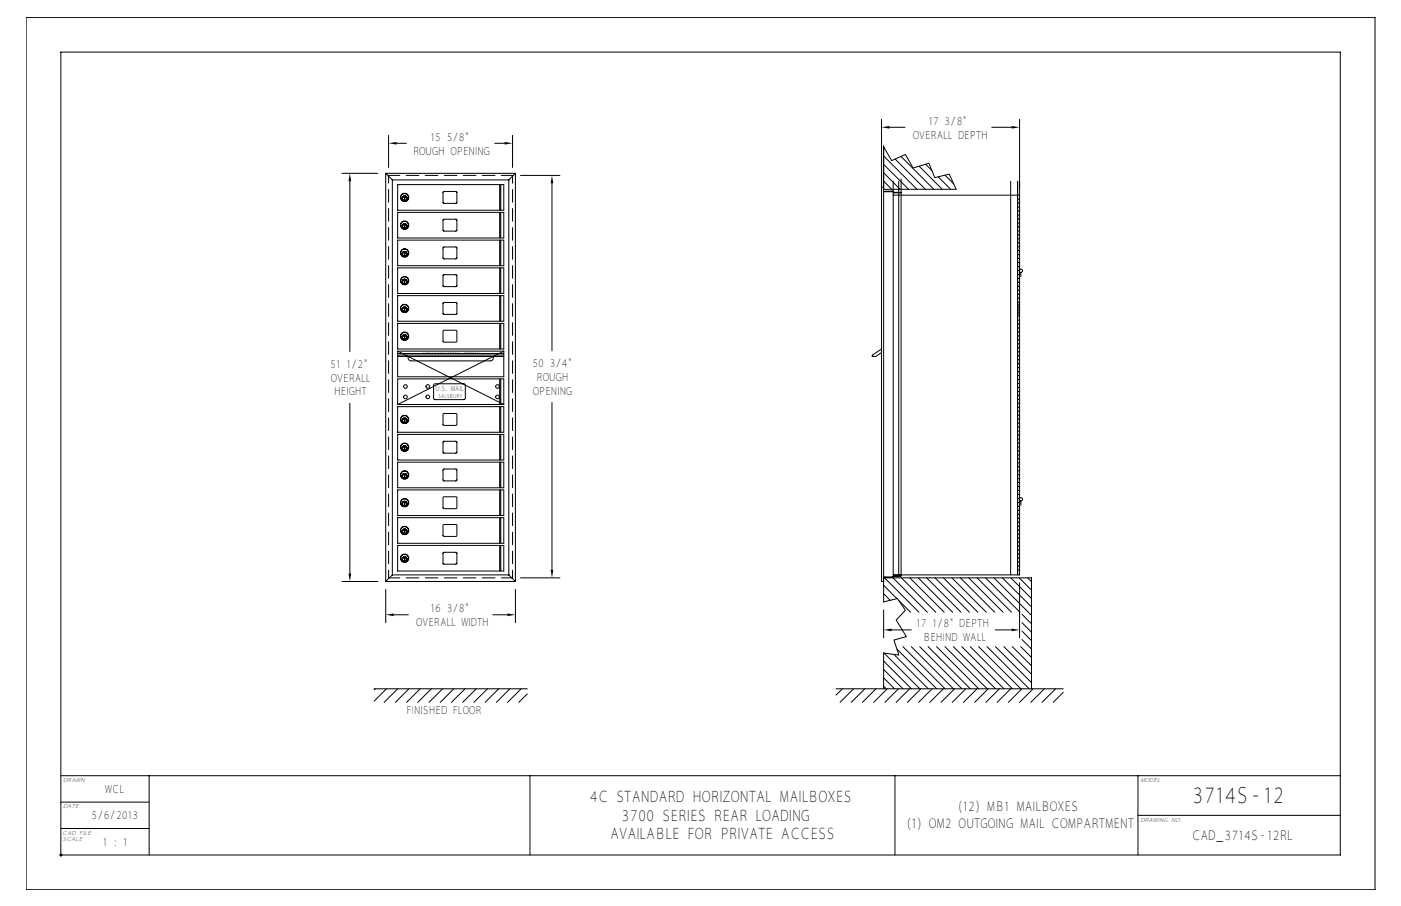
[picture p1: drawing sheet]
<svg xmlns="http://www.w3.org/2000/svg" width="432mm" height="279mm" viewBox="0 0 432 279" stroke-linecap="round" stroke-linejoin="round" font-family="sans-serif">
<g fill="none" stroke="#000" stroke-width=".31">
<path d="M8.1 5.4h415.7v269h-415.7zM271.7 36.8v142.5h.6M274.1 39.3h4.8M305.7 39.3h6.1M314.2 36.8v140.5h-.6v-121.4v121.4h-38.3v-121.4M105.4 53.5h11M107.8 55.9v52.5M118.9 53.5l2 2M119.8 41.7v10M120.9 55.5v121.8M120.9 55.5h35.9M122.2 44.2h3"/>
<path d="M122.6 56.9h32.7v7.9h-32.7zM136.6 59.1h4.1v3.5h-4.1zM152.5 44.2h3M154 56.9v7.9M154.3 56.9v7.9M156.8 55.5v121.8M158 41.7v10M158.9 53.5h-40v125.8M158.9 53.5v125.8M158.9 53.5l-2.1 2M160.4 54.1h12.2M170.1 56.5v51.7"/>
<path d="M271.7 57.7h.6M272.3 59.1l3-.1v.5h2.4M272.3 45.3l2.5 4.2 4.3-1.9 2.3 4.2 4.9-1.4 1.8 4.4 4.4-1.1 2.2 4.7h-22.4M272.3 44.9v140.7l4.3-1 2.4 3.6-2.8 3 3.1 5.1-3.8 1.1 1.5 4.6-4.7-.6v11M272.3 55.9l2.5 2.5M272.3 53.3l5.1 5.1M272.3 50.7l7.7 7.7M272.3 48.1l10.3 10.3M272.3 45.5l.3 .3M272.8 59.1v-.1h2.1v.1M275.9 49.1l9.3 9.3M277 55.9v121.4"/>
<path d="M277.7 59.3h-2.1v.2M277.7 48.3l10.1 10.1M277.7 55.2v122.4M283.3 51.3l7.1 7.1M285.3 50.7l1.9 1.9M289.2 54.5l3.8 3.9M291.2 54l2.7 2.7M311.5 55.9v121.4M122.6 65.5h32.7v7.9h-32.7zM122.6 74.1h32.7v7.9h-32.7zM124.2 60.9h1M124.2 69.4h1"/>
<path d="M124.2 78h1M124.6 60.9l.2 .8zM124.6 69.5l.2 .7zM124.6 78l.2 .8zM124.7 60.4v1M124.7 69v.9M124.7 77.5v1M136.6 67.7h4.1v3.5h-4.1zM136.6 76.3h4.1v3.4h-4.1zM154 65.5v7.9M154 74.1v7.9M154.3 65.5v7.9"/>
<path d="M154.3 74.1v7.9M313.6 61.4h.6M313.6 62.6h.6M313.6 63.9h.6M313.6 65.1h.6M313.6 66.3h.6M313.6 67.5h.6M313.6 68.7h.6M313.6 70h.6M313.6 71.2h.6M313.6 72.4h.6M313.6 73.6h.6"/>
<path d="M313.6 74.9h.6M313.6 76.1h.6M313.6 77.3h.6M313.6 78.5h.6M313.6 79.7h.6M314.2 60.2h-38.9M122.6 82.6h32.7v7.9h-32.7zM122.6 91.2h32.7v7.9h-32.7zM122.6 99.7h32.7v7.9h-32.7zM124.2 86.6h1M124.2 95.1h1M124.6 86.6l.2 .7z"/>
<path d="M124.6 95.2l.2 .7zM124.7 86.1v.9M124.7 94.6v1M136.6 84.8h4.1v3.5h-4.1zM136.6 93.4h4.1v3.5h-4.1zM154 82.6v7.9M154 91.2v7.9M154 99.7v7.9M154.3 82.6v7.9M154.3 91.2v7.9M154.3 99.7v7.9M313.6 81h.6"/>
<path d="M313.6 82.2h.6M313.6 83.4h.6M313.6 84.6h.6M313.6 85.9h.6M313.6 87.1h.6M313.6 88.3h.6M313.6 89.5h.6M313.6 90.8h.6M313.6 92h.6M313.6 93.2h.6M313.6 94.4h.6M313.6 95.6h.6"/>
<path d="M313.6 96.9h.6M313.6 93.8h.6M313.6 95h.6M313.6 96.3h.6M313.6 97.5h.6M313.6 98.7h.6M313.6 99.9h.6M314.2 83.2a.51 .51 0 0 1 .8-.1 .51 .51 0 0 1 0 .8 .51 .51 0 0 1-.8-.1M314.6 84v1.3M122.6 108.3v7.9h32.7v-7.9M122.6 108.3h32.7M122.6 109h32.7"/>
<path d="M122.6 109.9h32.7M122.6 109.5h32.7M122.6 108.3l32.7 16.4M124.2 103.7h1M124.6 103.7v.8l.2-.8M124.7 103.2v1M125.9 109.9a.95 .95 0 0 0 .8 1.4h24.4a.95 .95 0 0 0 .9-1.4M133.8 118.5l9.3-.1 .3 .4v4.1l-.5 .3h-9l-.3-.4zM136.6 101.9h4.1v3.5h-4.1zM154 116.8v7.9M154.3 116.8v7.9M155.3 108.3l-32.7 16.4"/>
<path d="M271.7 107.6l-2.9 2.2 1.1 .1 1.8-1.2M313.6 101.1h.6M313.6 102.4h.6M313.6 103.6h.6M313.6 104.8h.6M313.6 106h.6M313.6 107.3h.6M313.6 108.5h.6M313.6 109.7h.6M313.6 110.9h.6M313.6 112.2h.6M313.6 113.4h.6"/>
<path d="M313.6 114.6h.6M313.6 115.8h.6M313.6 117h.6M313.6 118.3h.6M313.6 119.5h.6M107.8 124.4v52.5M122.6 124.7v-7.9h32.7v7.9M122.6 125.4h32.7v7.9h-32.7zM122.6 134h32.7v7.9h-32.7zM122.6 124.7h32.7M124.2 129.4h1M124.2 137.9h1"/>
<path d="M124.6 138l.2 .7zM124.6 129.4v.7l.2-.7M124.7 128.9v.9M124.7 137.4v1M136.6 127.6h4.1v3.5h-4.1zM136.6 136.2h4.1v3.5h-4.1zM154 125.4v7.9M154 134v7.9M154.3 125.4v7.9M154.3 134v7.9M170.1 124.1v51.7M313.6 120.7h.6"/>
<path d="M313.6 121.9h.6M313.6 123.2h.6M313.6 124.4h.6M313.6 125.6h.6M313.6 126.8h.6M313.6 128h.6M313.6 129.3h.6M313.6 130.5h.6M313.6 131.7h.6M313.6 132.9h.6M313.6 134.2h.6M313.6 135.4h.6"/>
<path d="M313.6 136.6h.6M313.6 137.8h.6M313.6 139.1h.6M122.6 142.5h32.7v7.9h-32.7zM122.6 151.1h32.7v7.9h-32.7zM122.6 159.6h32.7v7.9h-32.7zM124.2 155h1M124.2 146.5h1M124.6 146.5l.2 .8zM124.6 155.1l.2 .7zM124.7 146v1M124.7 154.5v1"/>
<path d="M136.6 153.3h4.1v3.5h-4.1zM136.6 144.7h4.1v3.5h-4.1zM154 142.5v7.9M154 151.1v7.9M154 159.6v7.9M154.3 142.5v7.9M154.3 151.1v7.9M154.3 159.6v7.9M313.6 140.3h.6M313.6 141.5h.6M313.6 142.7h.6M313.6 143.9h.6"/>
<path d="M313.6 145.2h.6M313.6 146.4h.6M313.6 147.6h.6M313.6 148.8h.6M313.6 150.1h.6M313.6 151.3h.6M313.6 152.5h.6M313.6 153.7h.6M313.6 154.9h.6M313.6 156.2h.6M313.6 157.4h.6M313.6 158.6h.6"/>
<path d="M313.6 159.8h.6M314.2 153.6a.51 .51 0 0 1 .8 0 .51 .51 0 0 1 0 .7 .51 .51 0 0 1-.8 0M314.6 154.5v1.3M105.4 179.3h11M118.9 179.3h40M120.9 177.3h35.9M120.9 177.3l-2 2M122.6 168.2h32.7v7.9h-32.7zM124.2 163.6h1M124.2 172.2h1M124.6 172.2l.2 .7zM124.6 163.6l.2 .8z"/>
<path d="M124.7 163.1v1M124.7 171.7v.9M136.6 161.8h4.1v3.5h-4.1zM136.6 170.4h4.1v3.5h-4.1zM154 168.2v7.9M154.3 168.2v7.9M156.8 177.3l2.1 2M160.4 178.2h12.2M272.3 178.2h45.6v34.2M272.3 177.9h2.7v.2M272.6 178.2l10.6 10.6M274.9 177.9v.2"/>
<path d="M275.2 178.2l10.6 10.6M275.3 177.3h2.4M275.6 177.6v.1h2.1v-.1M277.7 177.6h-2.4v.5h-2.5v-.2M277.8 178.2l10.6 10.6M280.4 178.2l10.6 10.6M283 178.2l10.6 10.6M285.6 178.2l10.6 10.6M288.2 178.2l10.6 10.6M290.8 178.2l10.6 10.6M293.4 178.2l10.6 10.6M296 178.2l10.6 10.6"/>
<path d="M298.6 178.2l10.6 10.6M301.2 178.2l10.6 10.6M303.8 178.2l10.6 10.6M306.4 178.2l11.5 11.6M308.9 178.2l9 9M311.5 178.2l6.4 6.4M313.6 161.1h.6M313.6 162.3h.6M313.6 163.5h.6M313.6 164.7h.6M313.6 166h.6M313.6 167.2h.6"/>
<path d="M313.6 168.4h.6M313.6 169.6h.6M313.6 170.8h.6M313.6 172.1h.6M313.6 173.3h.6M313.6 174.5h.6M313.6 175.7h.6M314.1 178.2l3.8 3.8M314.2 179.7v17M316.7 178.2l1.2 1.2M118.9 181.8v10.2M121.3 189.6h4.6"/>
<path d="M151.9 189.6h4.5M158.9 181.8v10.2M272.3 188.1v8.6M272.3 183.1l2.1 2M272.3 180.5l4.1 4.1M274.8 194.3h6.1M277 185.2l3.6 3.6M278.3 199.4l13 13M280.9 199.4l13 13M283.5 199.4l13 13M286.1 199.4l13 13M288.7 199.4l13 13"/>
<path d="M291.2 199.4l13 13M293.8 199.4l13 13M296.4 199.4l13 13M299 199.4l13 13M301.6 199.4l13 13M304.2 199.4l13 13M306.7 194.3h5.1M306.8 199.4l11.1 11.1M309.4 199.4l8.5 8.5M312 199.4l5.9 5.9M314.6 199.4l3.3 3.3M315 197.2l2.9 2.9"/>
<path d="M315 194.6l2.9 3M315 192l2.9 3M315 189.4l2.9 3M115.3 212.4h47.2M115.7 212.4l-.4 .4M119.1 212.4l-3.8 3.8M122.6 212.4l-4.2 4.2M126 212.4l-4.2 4.2M129.5 212.4l-4.2 4.2M132.9 212.4l-4.1 4.2M136.4 212.4l-4.2 4.2M139.9 212.4l-4.2 4.2"/>
<path d="M143.3 212.4l-4.2 4.2M146.8 212.4l-4.2 4.2M150.2 212.4l-4.1 4.2M153.7 212.4l-4.2 4.2M157.2 212.4l-4.2 4.2M160.6 212.4l-4.2 4.2M162.5 214l-2.6 2.6M257.7 212.4h70M259.6 212.4l-1.9 2M263.1 212.4l-4.2 4.2M266.5 212.4l-4.1 4.2M270 212.4l-4.2 4.2"/>
<path d="M272.3 206.5l6 5.9M272.3 211.6l.8 .8M272.3 209l3.4 3.4M272.3 203.9l8.6 8.5M272.5 201.4l11 11M273.5 212.4l-4.2 4.2M275.5 201.8l10.6 10.6M276.4 200.2l12.3 12.2M276.9 212.4l-4.2 4.2M280.4 212.4l-4.2 4.2M283.8 212.4l-4.2 4.2M287.3 212.4l-4.2 4.2"/>
<path d="M290.7 212.4l-4.1 4.2M294.2 212.4l-4.2 4.2M297.7 212.4l-4.2 4.2M301.1 212.4l-4.2 4.2M304.6 212.4l-4.2 4.2M308 212.4l-4.1 4.2M311.5 212.4l-4.2 4.2M315 212.4l-4.2 4.2M318.4 212.4l-4.2 4.2M321.9 212.4l-4.2 4.2M325.3 212.4l-4.1 4.2M327.7 213.5l-3.1 3.1"/>
<path d="M18.8 239.2h394.3M46 239.2v24.5M163.3 239.2v24.5M275.8 239.2v24.5M350.7 239.2v24.5M18.8 247.4h27.2M18.8 255.5h27.2M53.8 243.6l1-.6 .9-.2h55.3a2.68 2.68 0 0 1 2.6 2.7v6.3a2.68 2.68 0 0 1-2.6 2.7h-55.3a2.68 2.68 0 0 1-2.7-2.7v-6.7zM54.1 243.9l.9-.6 .7-.1h55.3a2.3 2.3 0 0 1 2.3 2.3v6.3a2.3 2.3 0 0 1-2.3 2.3h-55.3a2.3 2.3 0 0 1-2.3-2.3v-6.7zM54.3 244.2l1.4-.6h55.3a1.91 1.91 0 0 1 1.9 1.9v6.3a1.91 1.91 0 0 1-1.9 1.9h-55.3a1.91 1.91 0 0 1-1.9-1.9v-6.3zM55 244.8l.7-.3h55.3l.6 .3 .3 .7v6.3l-.3 .7-.6 .3h-55.3l-.7-.3-.3-.7v-6.3zM55.1 246.4h1.7"/>
<path d="M55.1 249.4h5.9M55.1 249.8h1.2M55.1 250.2h1.3M55.1 250.6h1.4M55.1 251h1.8M55.1 246.8h1.4M55.1 247.2h1.3M55.1 247.5h1.2M55.1 247.9h1.2M55.1 248.3h1.2M55.1 248.7h1.4M55.1 249.1h1.6"/>
<path d="M55.1 251.4h56.5M55.1 251.7h56.5M55.1 245.6h56.5M55.1 246h56.5M55.1 252.1h56.4M55.1 245.2h56.4M55.6 252.4h55.5M55.6 244.9h55.5M55.7 244.9l-.4 .2-.2 .4v6.3l.2 .4 .4 .2M56.3 249.4a1.48 1.48 0 0 0 1.4 1.9M56.5 249.4l.2 1.1 .7 .5h3.9a1.52 1.52 0 0 0 1.2-1.4 1.52 1.52 0 0 0-1.2-1.5h-2.9l-.3-.3 .3-.3h2.3l.3 .4h1.5l-.1-1-.5-.5-4.2-.1a1.52 1.52 0 0 0-1.2 1.5 1.52 1.52 0 0 0 1.2 1.5h3l.3 .3-.3 .3h-2.3l-.3-.5M57.7 246.1a1.73 1.73 0 0 0-1.4 1.7 1.73 1.73 0 0 0 1.4 1.7"/>
<path d="M58.2 249.8h2.6M58.3 247.8h2.4M61.3 246.1a1.54 1.54 0 0 1 1.4 2h-.6l.4 .5 .2 1.1 1.9-3.5M62.2 246.4h2.3M62.3 248.3h1.2M62.5 246.8h1.8M62.6 248.7h.7M62.7 247.2h1.4M62.7 249.1h.4M62.7 247.5h1.2M62.7 247.9h1M64.2 251.1l.4-.9h2.7l.5 .9"/>
<path d="M64.2 251h3.5M64.4 250.6h3.1M64.8 246.3h2.4l2.5 4.7h-1.7l-.7-1.1h-2.7l-.6 1.1h-1.8zM66 247.7l.3 .6h-.6zM66 247.3l.7 1.4h-1.5zM67.3 246.2l2.4 4.4v-4.3M67.5 246.4h2.2M67.7 246.8h2M67.9 247.2h1.8M68.1 247.5h1.6M68.3 247.9h1.4M68.5 248.3h1.2"/>
<path d="M68.7 248.7h1M68.9 249.1h.8M69.1 249.4h.6M69.3 249.8h.4M69.9 246.3h1.5v3.6h3.9v1.1h-5.4zM71.6 246.8h3.9M71.6 247.2h3.7M71.6 247.5h3.7M71.6 247.9h3.7M71.6 248.3h3.7M71.6 248.7h3.8M75.5 251v-.4l.5 .5 .7 .2"/>
<path d="M75.8 246.4h-4.2v3h3.7M75.8 246.6l.9-.3h3.9l.7 .6 .2 1h-1.6l-.3-.4h-2.3l-.3 .3 .3 .3h3a1.52 1.52 0 0 1 1.2 1.5 1.52 1.52 0 0 1-1.2 1.4l-4.2-.1-.5-.4-.1-1.1h1.5l.3 .5h2.3l.3-.3-.3-.3h-2.9a1.56 1.56 0 0 1-.9-2.7zM76.7 246.1a1.75 1.75 0 0 0-1.5 1.2 1.75 1.75 0 0 0 .5 1.8h-4.1M77.2 249.8h2.6M77.4 249.4h2.2M77.5 247.5h2.1M77.5 247.9h2.1M80.3 246.1a1.54 1.54 0 0 1 1.4 2h-.7a1.77 1.77 0 0 1 .7 1.8 1.77 1.77 0 0 1-1.4 1.4M81.1 251h1.1M81.2 246.4h1M81.3 248.3h.9M81.5 250.6h.7"/>
<path d="M81.5 246.8h.7M81.5 248.7h.7M81.6 250.2h.6M81.6 247.2h.6M81.7 249.1h.5M81.7 249.4h.5M81.7 249.8h.5M81.7 247.5h.5M81.7 247.9h.5M82.2 246.3v4.7M84 249.2h2.6l.3 .4-.3 .3h-2.6zM84 247.4h2.6l.3 .4-.3 .3h-2.6z"/>
<path d="M84.2 249.4l2.5 .2-2.5 .1zM84.2 247.6l2.5 .1-2.5 .2zM87.1 246.1a1.62 1.62 0 0 1 1.3 2.4 1.69 1.69 0 0 1-1.2 2.8M87.1 246.3a1.44 1.44 0 0 1 1 2.3 1.49 1.49 0 0 1-.9 2.4h-4.8v-4.7h4.8M88 246.4h1.2M88.1 251h1.7M88.3 246.8h.9M88.4 250.6h1M88.5 248.3h.7M88.5 248.7h.7M88.5 247.2h.7M88.5 247.9h.7"/>
<path d="M88.5 247.5h.7M88.6 250.2h.7M88.6 249.1h.6M88.6 249.4h.6M88.6 249.8h.6M89.2 246.3v3.6a1.4 1.4 0 0 0 1.4 1.4M89.4 246.3h1.6v3.3l.3 .3 3-.1 .1-3.5h1.5l-.1 4.2-.5 .4-.6 .1-4.7-.1-.4-.4-.2-.6zM91.2 246.3l.1 3.4h2.9v-3.4M91.2 246.4h3M91.2 249.4h3M91.2 246.8h3M91.2 247.2h3"/>
<path d="M91.2 247.5h3M91.2 247.9h3M91.2 248.3h3M91.2 248.7h3M91.2 249.1h3M95.6 251h1.2M95.9 250.6h.9M96.1 250.2h.7M96.1 246.3v3.6a1.4 1.4 0 0 1-1.4 1.4M96.1 246.4h.7M96.1 249.4h.7M96.1 249.8h.7"/>
<path d="M96.1 246.8h.7M96.1 247.2h.7M96.1 247.5h.7M96.1 247.9h.7M96.1 248.3h.7M96.1 248.7h.7M96.1 249.1h.7M96.8 246.3v4.7M98.6 247.4h2.7l.2 1.1-.3 .2h-2.6zM98.8 247.6h2.4l.1 .8-2.5 .1zM98.8 250.2h2.5M98.8 250.6h2.5"/>
<path d="M98.8 251h2.5M98.8 247.9h2.5M98.8 248.3h2.5M101.3 250.2l-2.5-.1v.9M101.3 250.2v.8M101.8 246.1a1.4 1.4 0 0 1 1.4 1.4v1.1l1.6 .1M102.9 246.4l2.7 3.2v1.4M103 248.6v.2a.48 .48 0 0 0-.3 .5 .48 .48 0 0 0 .3 .4v1.3h-1.5v-.9l-.3-.2h-2.6v1.1h-1.6v-4.7h4.8l.9 .3a2.15 2.15 0 0 1 .3 2M103 246.3h2l1.6 1.8 1.6-1.8h2l-2.8 3.2v1.5h-1.6v-1.5zM103.1 249.4h2.4M103.1 249.1h2.1M103.2 247.2h.3"/>
<path d="M103.2 249.8h2.4M103.2 248.6l-.2 .7 .2 1.7M103.2 250.2h2.4M103.2 250.6h2.4M103.2 251h2.4M103.2 247.5h.6M103.2 247.9h1M103.2 248.3h1.3M105.2 246.1l1.4 1.6 1.4-1.6M105.4 246.4h2.4M105.8 246.8h1.7M106.1 247.2h1"/>
<path d="M106.4 247.5h.4M107.6 249.8h4M107.6 250.2h4M107.6 250.6h4M107.6 251h4M107.7 249.4h3.9M108 249.1h3.6M108.4 248.7h3.2M108.7 248.3h2.9M109 247.9h2.6M109.4 247.5h2.2M109.7 247.2h1.9"/>
<path d="M110 246.8h1.6M111 244.9l.4 .2 .2 .4v6.3l-.2 .4-.4 .2M111.6 246.4h-1.2l-2.8 3.2v1.4M350.7 251.4h62.4M18.3 263.7h394.8v-247.6h-394.3v248.1"/>
<circle cx="124.7" cy="61.2" r=".76"/>
<circle cx="124.7" cy="69.7" r=".76"/>
<circle cx="124.7" cy="78.3" r=".76"/>
<circle cx="124.7" cy="60.9" r="1.19"/>
<circle cx="124.7" cy="69.4" r="1.19"/>
<circle cx="124.7" cy="78" r="1.19"/>
<circle cx="124.7" cy="69.7" r=".73"/>
<circle cx="124.7" cy="78.3" r=".73"/>
<circle cx="124.7" cy="61.2" r=".73"/>
<circle cx="124.7" cy="78.3" r=".7"/>
<circle cx="124.7" cy="61.2" r=".7"/>
<circle cx="124.7" cy="69.7" r=".7"/>
<circle cx="124.7" cy="78" r="1.28"/>
<circle cx="124.7" cy="69.4" r="1.28"/>
<circle cx="124.7" cy="60.9" r="1.28"/>
<circle cx="124.7" cy="86.9" r=".76"/>
<circle cx="124.7" cy="95.4" r=".76"/>
<circle cx="124.7" cy="86.6" r="1.19"/>
<circle cx="124.7" cy="95.1" r="1.19"/>
<circle cx="124.7" cy="86.9" r=".73"/>
<circle cx="124.7" cy="95.4" r=".73"/>
<circle cx="124.7" cy="95.4" r=".7"/>
<circle cx="124.7" cy="86.9" r=".7"/>
<circle cx="124.7" cy="86.6" r="1.28"/>
<circle cx="124.7" cy="95.1" r="1.28"/>
<circle cx="124.7" cy="104" r=".73"/>
<circle cx="124.7" cy="104" r=".76"/>
<circle cx="124.7" cy="103.7" r="1.19"/>
<circle cx="124.7" cy="104" r=".7"/>
<circle cx="124.7" cy="103.7" r="1.28"/>
<circle cx="125" cy="119.2" r=".56"/>
<circle cx="131.9" cy="119.2" r=".56"/>
<circle cx="153.3" cy="119.2" r=".56"/>
<circle cx="124.7" cy="138.2" r=".76"/>
<circle cx="124.7" cy="138.2" r=".73"/>
<circle cx="124.7" cy="129.4" r="1.19"/>
<circle cx="124.7" cy="137.9" r="1.19"/>
<circle cx="124.7" cy="129.7" r=".7"/>
<circle cx="124.7" cy="138.2" r=".7"/>
<circle cx="124.7" cy="129.4" r="1.28"/>
<circle cx="124.7" cy="129.7" r=".76"/>
<circle cx="124.7" cy="129.7" r=".73"/>
<circle cx="124.7" cy="137.9" r="1.28"/>
<circle cx="125" cy="122.4" r=".56"/>
<circle cx="131.9" cy="122.4" r=".56"/>
<circle cx="153.3" cy="122.4" r=".56"/>
<circle cx="124.7" cy="146.8" r=".73"/>
<circle cx="124.7" cy="155.3" r=".73"/>
<circle cx="124.7" cy="155.3" r=".76"/>
<circle cx="124.7" cy="146.8" r=".76"/>
<circle cx="124.7" cy="146.5" r="1.19"/>
<circle cx="124.7" cy="155.3" r=".7"/>
<circle cx="124.7" cy="146.8" r=".7"/>
<circle cx="124.7" cy="155" r="1.19"/>
<circle cx="124.7" cy="155" r="1.28"/>
<circle cx="124.7" cy="146.5" r="1.28"/>
<circle cx="124.7" cy="172.4" r=".73"/>
<circle cx="124.7" cy="163.9" r=".73"/>
<circle cx="124.7" cy="163.9" r=".76"/>
<circle cx="124.7" cy="172.4" r=".76"/>
<circle cx="124.7" cy="172.2" r="1.19"/>
<circle cx="124.7" cy="163.9" r=".7"/>
<circle cx="124.7" cy="172.4" r=".7"/>
<circle cx="124.7" cy="163.6" r="1.19"/>
<circle cx="124.7" cy="163.6" r="1.28"/>
<circle cx="124.7" cy="172.2" r="1.28"/>
</g>
<path d="M119.8 54.1h38.2M119.8 178.2h38.2" fill="none" stroke="#000" stroke-width=".31" stroke-dasharray="3.9 2" stroke-dashoffset=".5"/>
<path d="M119.8 178.2v-124.1M158 178.2v-124.1" fill="none" stroke="#000" stroke-width=".31" stroke-dasharray="3.9 2" stroke-dashoffset="1.5"/>
<path d="M271.7 39.3l2.4-.5v.9zM311.8 38.8l2.4 .5-2.4 .4zM107.8 53.5l.4 2.4h-.8zM119.8 44.2l2.4-.4v.8zM155.5 43.8l2.5 .4-2.5 .4zM170.1 54.1l.4 2.4h-.8zM107.4 176.9h.8l-.4 2.4zM169.7 175.8h.8l-.4 2.4zM118.9 189.6l2.4-.4v.8zM156.4 189.2l2.5 .4-2.5 .4zM272.3 194.3l2.5-.5v.9zM311.8 193.8l2.4 .5-2.4 .4z" fill="#000"/>
<path d="M48.9 241.2h111.8v21h-111.8z" fill-rule="evenodd" fill="#fff"/>
<text font-size="6.9" x="367.4" y="247.8">3714S-12</text>
<g font-size="4.8">
<text x="181.8" y="247.5">4C STANDARD HORIZONTAL MAILBOXES</text>
<text x="191.6" y="253.2">3700 SERIES REAR LOADING</text>
<text x="188" y="258.9">AVAILABLE FOR PRIVATE ACCESS</text>
</g>
<g font-size="4.1">
<text x="295.2" y="250">(12) MB1 MAILBOXES</text>
<text x="279.4" y="255.4">(1) OM2 OUTGOING MAIL COMPARTMENT</text>
<text x="367.3" y="259">CAD_3714S-12RL</text>
</g>
<g font-size="3.5">
<text x="286.1" y="38.4">17 3/8&quot;</text>
<text x="127.3" y="47.7">ROUGH OPENING</text>
<text x="132.7" y="43.4">15 5/8&quot;</text>
<text x="281.3" y="42.7">OVERALL DEPTH</text>
<text x="101.8" y="113.5">51 1/2&quot;</text>
<text x="164.1" y="113.3">50 3/4&quot;</text>
<text x="102" y="117.8">OVERALL</text>
<text x="165.4" y="117.6">ROUGH</text>
<text x="103" y="121.9">HEIGHT</text>
<text x="164.2" y="121.7">OPENING</text>
<text x="132.7" y="188.8">16 3/8&quot;</text>
<text x="128.3" y="193.1">OVERALL WIDTH</text>
<text x="282.4" y="193.4">17 1/8&quot; DEPTH</text>
<text x="284.5" y="197.7">BEHIND WALL</text>
<text x="125.3" y="220.3">FINISHED FLOOR</text>
<text x="32.4" y="244.5">WCL</text>
<text x="28.2" y="252.6">5/6/2013</text>
<text x="31.7" y="260.8">1 : 1</text>
</g>
<text font-size="2.2" x="134.3" y="120.6">U.S. MAIL</text>
<g font-size="1.8">
<text x="19.5" y="241.2">DRAWN</text>
<text x="351.5" y="241.2">MODEL</text>
<text x="19.5" y="249.3">DATE</text>
<text x="19.2" y="257.5">CAD FILE</text>
<text x="351.5" y="253.4">DRAWING NO.</text>
<text x="19.3" y="259.5">SCALE</text>
</g>
<text font-size="1.7" x="135.1" y="122.6">SALSBURY</text>
<g font-size=".5">
<text x="130.4" y="108.8">OUTGOING</text>
<text x="143" y="108.8">MAIL</text>
</g>
</svg>
